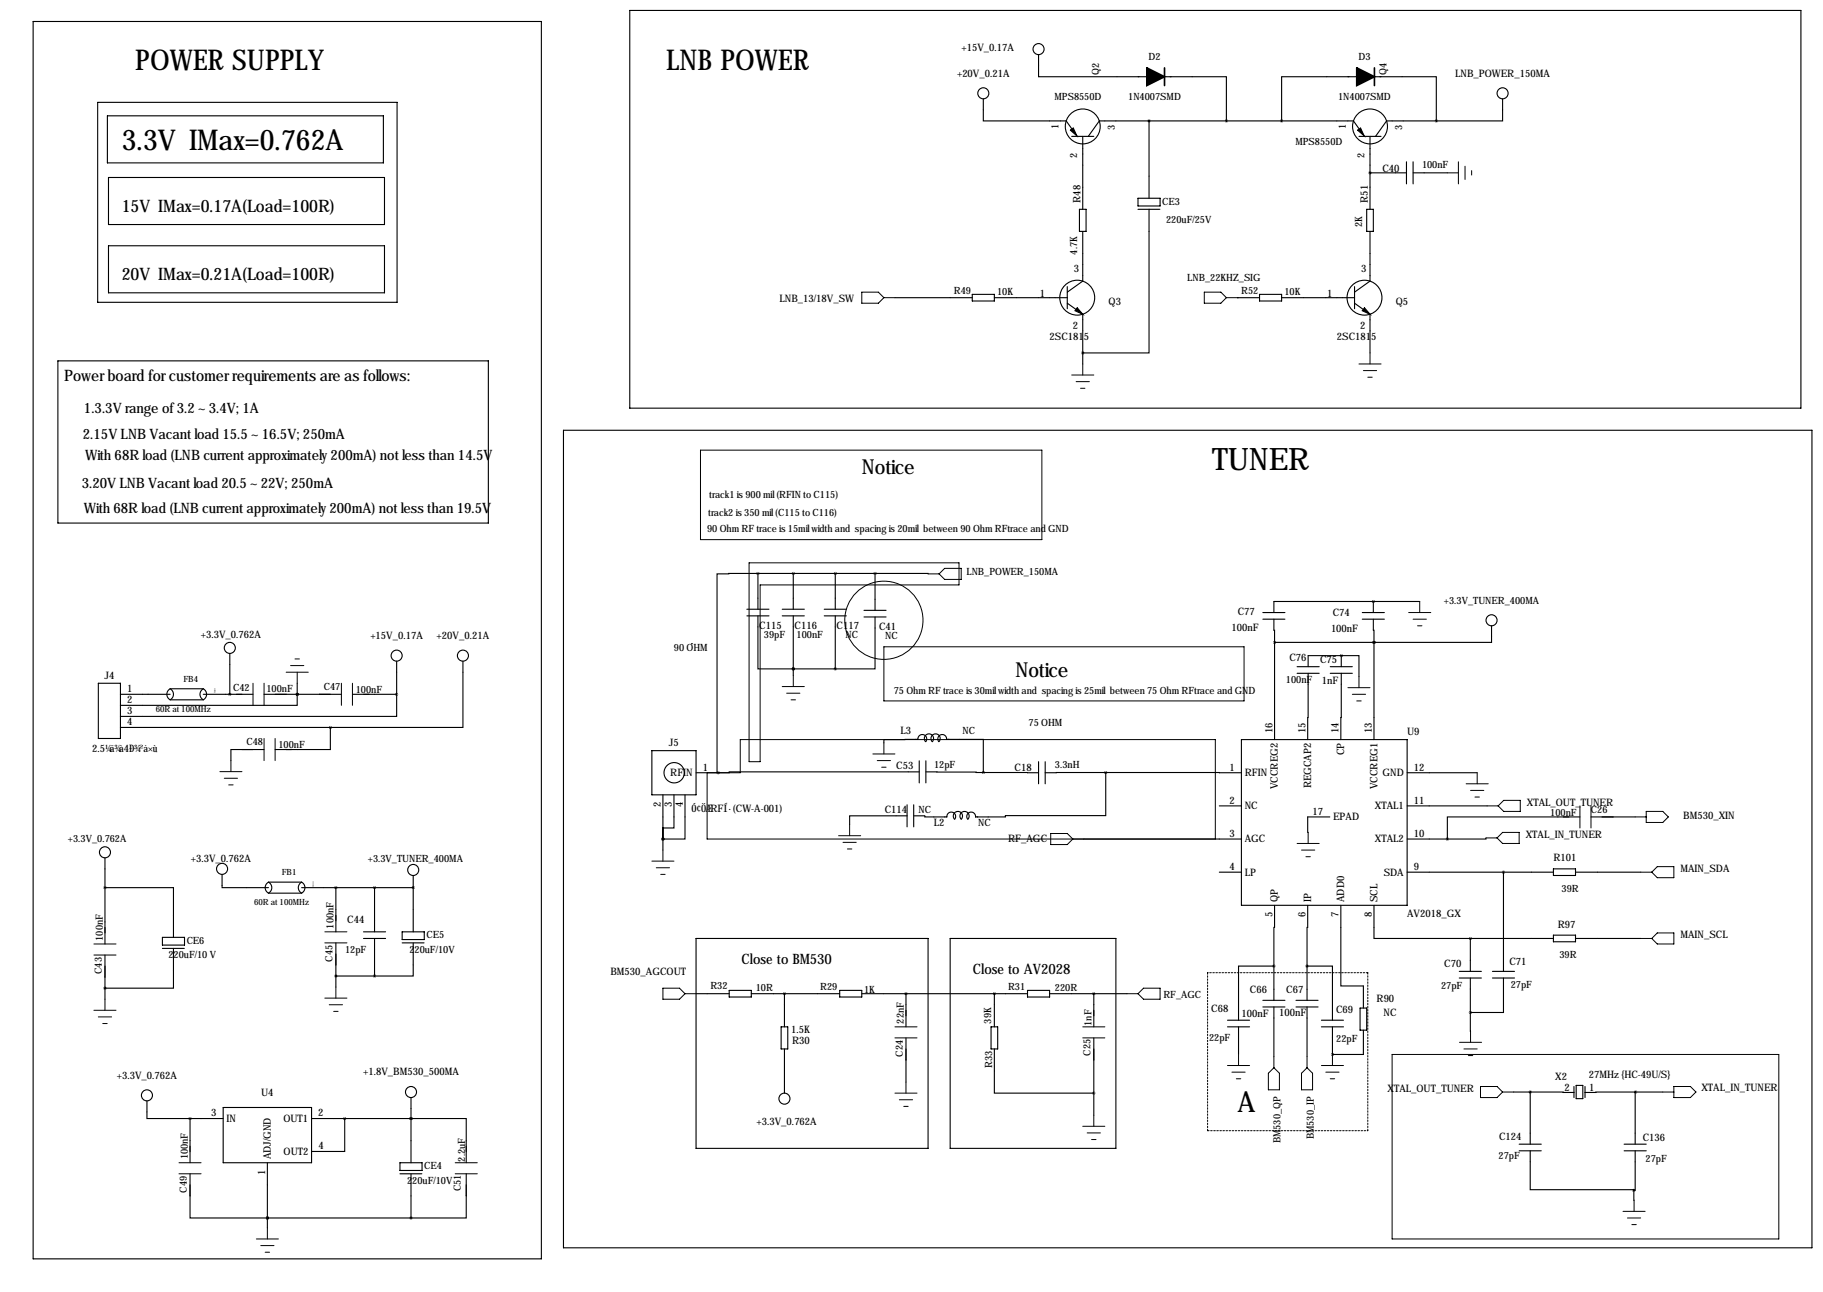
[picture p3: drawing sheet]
<svg xmlns="http://www.w3.org/2000/svg" width="419mm" height="297mm" viewBox="0 0 419 297" stroke-linecap="round" stroke-linejoin="round" font-family="sans-serif">
<g fill="none" stroke="#000" stroke-width=".25">
<path d="M7.6 4.9h116.9v284.5h-116.9zM144.8 2.4h269.2v91.4h-269.2zM238.8 12.6v5h24.9M267.7 17.6h14.2v10.2M311.9 17.6h-17.3v10.2M316 17.6h14.2v10.2M22.5 23.5h68.8v46h-68.8zM24.7 26.6h63.4v10.9h-63.4zM226.1 22.7v5.1h19l2.5 3.6M246.4 31.4h5.1M248.9 31.4v16.7M250.2 31.4l2.5-3.6h58.4l2.6 3.6"/>
<path d="M264.2 27.8v17.8M312.4 31.4h5.1M315 31.4v16.7M315 39.7h8.3M323.3 37.2v5.1M324.9 37.2v5.1M330.2 27.8h-11.4l-2.6 3.6M332.7 39.7h-7.8M345.4 22.7v5.1h-15.2M24.9 40.8h63.5v10.8h-63.5zM24.9 56.5h63.5v10.8h-63.5zM248.2 48.1h1.5v5.1h-1.5z"/>
<path d="M248.9 53.2v11.4l-3.5 2.6M261.6 45.6h5.1v1.8h-5.1zM261.6 48.1h5M264.2 48.1v33h-15.3M314.2 48.1h1.5v5.1h-1.5zM315 53.2v11.4l-3.6 2.6M205.7 68.4h17.8M223.5 67.7h5.1v1.5h-5.1zM228.6 68.4h16.8M245.4 69.7l3.5 2.5v11.5M245.4 65.9v5.1M284.5 68.4h.1"/>
<path d="M284.5 68.4h5.1M289.6 67.7h5v1.5h-5zM294.6 68.4h16.8M311.4 65.9v5.1M311.4 69.7l3.6 2.5v8.9M13.3 83h99v37.3h-99zM129.5 98.9h287.1v188h-287.1zM174.2 131.8l-9.4 .1v45.8h.3M174.2 131.8v8.3M174.2 131.8h27M182.4 131.8v8.3M192 131.8v8.3"/>
<path d="M201.2 131.8v8.5M201.2 131.8l12.2 .1M315.7 138.3h.1M315.7 138.3v2.5M326.4 138.3h-33.5v2.5M22.6 157.1h5.1v12.7h-5.1zM27.7 159.6h11.4M39.1 158.4h7.6M39.1 158.4a1.42 1.42 0 0 0 0 2.5M39.1 158.4a1.42 1.42 0 0 1 0 2.5h7.6M46.7 159.6h11.5M46.7 158.4a1.42 1.42 0 0 0 0 2.5"/>
<path d="M46.7 158.4a1.42 1.42 0 0 1 0 2.5M52.8 150.2v9.4M60.7 159.6h17.8M68.3 159.6v2.6h-40.6M68.3 159.6h.1M68.3 157.1v2.5M91.2 159.6v5.1h-63.5M91.2 159.6h-10.2M91.2 152v7.6M106.4 152v15.2h-30.5M159 148h.1M171.7 140.1h5.1"/>
<path d="M171.7 141.6h5.1M174.2 141.6v12.2h8.2M179.8 140.1h5.1M179.8 141.6h5.1M182.4 153.8h.1M182.4 153.8h9.6M182.4 141.6v13.7M189.5 140.1h5.1M189.5 141.6h5.1M192 141.6v12.2M198.6 140.3h5.1M198.6 141.8h5.1"/>
<path d="M201.2 141.8v12h-9.2M290.3 140.8h5.1M290.3 142.4h5.1M292.9 142.4l.1 5.3M293 147.7v22.3M293 147.7h22.9M298.2 154.8h5.1M298.2 153.3h5.1M300.7 154.8l-.1 15.2M305.8 154.8h5.1M305.8 153.3h5.1M308.4 150.7h.1"/>
<path d="M308.4 150.7h4v4.9M308.4 150.7h-7.7v2.6M308.4 154.8l-.1 15.2M308.4 150.7v2.6M313.2 140.8h5.1M313.2 142.4h5.1M315.7 142.4l.2 5.3M315.9 147.7h.1M315.9 147.7v22.3M342.9 143.9v3.8h-27M27.7 167.2h48.2M60.7 172.3h-7.6v2.6"/>
<path d="M75.9 167.2v5.1h-12.7M149.9 172.6h10.1v10.1h-10.1zM160 177.7h5.1M165.1 177.7h.1M211.3 174.9v5.1M211.3 177.5h-43.7v.2h-2.5M212.8 170.5a1.07 1.07 0 0 1 0-1.5 1.07 1.07 0 0 1 1.5 0 1.07 1.07 0 0 1 0 1.5 1.06 1.06 0 0 1 .1-1.5 1.06 1.06 0 0 1 1.5 0 1.06 1.06 0 0 1 0 1.5M212.8 170.5a1.02 1.02 0 0 0-.5-1.6 1.02 1.02 0 0 0-1.3 1.1h-7.8v.8M212.9 174.9v5.1M212.9 177.5l13.2 .1M217.6 170a1.02 1.02 0 0 0-1.3-1.1 1.02 1.02 0 0 0-.5 1.6M217.6 170h8.5v7.6"/>
<path d="M226.1 177.6l12.7 .1M238.8 175.1v5.1M240.3 175.1v5.1M254.2 177.6v9.9h-23.1v.3h-6.8a1.02 1.02 0 0 0-1.3-1.1 1.02 1.02 0 0 0-.5 1.6M254.2 177.6l-13.9 .1M254.2 177.6l31.2 .1M285.4 170h38.1v38.1h-38.1zM339.6 177.7h-16.1M24.1 197.2v19.8M152.4 192.9h.1M152.4 182.7v12.7M154.9 182.7v7.7h-2.5v2.5"/>
<path d="M157.5 182.7v10.2h-5.1M208.5 187.6h-13.2v2M208.5 185v5.1M210.1 185v5.1M210.1 187.6h2.5v.2h5.1M217.7 187.8a1.02 1.02 0 0 1 1.3-1.1 1.02 1.02 0 0 1 .5 1.6M219.4 188.3a1.07 1.07 0 0 1 .1-1.4 1.07 1.07 0 0 1 1.5 0 1.07 1.07 0 0 1 0 1.4 1.06 1.06 0 0 1 0-1.4 1.06 1.06 0 0 1 1.5 0 1.06 1.06 0 0 1 0 1.4M280.3 185.3h5.1M285.4 192.9h-36.2M305.7 187.8h-5.1l.1 3.6M323.5 192.9h9.2M341.6 192.6v.3h-8.9"/>
<path d="M341.9 185.3h-18.4M357.1 199.8h5.1v1.5h-5.1zM363.2 187.8h-30.5v5.1M365.8 187.8h10.1M24.1 204.1h15.8v11.4M24.1 219.6v10.1M37.3 215.5h5.1v1.8h-5.1zM37.3 218h5.1M39.9 218v9.2h-15.8M51.1 201v3.1h10.6M61.7 202.8h7.6M61.7 205.3h7.6"/>
<path d="M61.7 202.8a1.42 1.42 0 0 0 0 2.5M61.7 202.8a1.42 1.42 0 0 1 0 2.5M69 203l.3-.2a1.43 1.43 0 0 1 0 2.5 1.43 1.43 0 0 1-.3-2.3zM77.2 204.1v10.1M77.2 216.8v10.1M83.6 215.8h5M83.6 214.2h5M86.1 204.1v10.1M86.1 215.8v8.6M92.5 216.8h5M92.5 214.2h5v1.8h-5zM95 216.8v7.6h-8.9"/>
<path d="M95 201.3v12.9M95 204.1h-25.7M160 215.8h53.4v48.2h-53.4zM218.4 215.8h38.1v48.2h-38.1zM280.3 200.5h5.1M293 208.1l-.1 14M300.6 208.1l-.1 14M308.3 208.1v18.6h5.1v5.1M315.9 208.1v7.7h22.1M323.5 200.5h33.6M338 215.8h19.1M338 215.8v7.5"/>
<path d="M345.6 200.5v22.8M357.1 215h5.1v1.5h-5.1zM377.2 215.8h-15M377.2 200.5h-15M77.2 224.4h8.9M160 228.5h7.6M167.6 227.7h5.1v1.5h-5.1zM172.7 228.5h20.3M179.6 236.1h1.5v5.1h-1.5zM180.3 228.5v7.6M193 227.7h5.1v1.5h-5.1zM198.1 228.5h38.1"/>
<path d="M208.3 228.5v7.6M208.3 238.6v10.2M227.8 236.1h1.6v5.1h-1.6zM228.6 228.5v7.6M236.2 227.7h5.1v1.5h-5.1zM251.5 228.5v7.6M251.5 238.6v17.8M259.1 228.5h-17.8M282.2 236.1h5.1M282.2 234.6h5.1M284.7 236.1v6.3M290.3 230h5.1"/>
<path d="M290.3 231.5h5.1M292.9 231.5v11.4M292.9 222.1h-8.2v12.5M292.9 222.1v7.9M297.9 230h5.1M297.9 231.5h5.1M300.5 222.1h5.8v12.5M300.5 222.1v7.9M300.5 231.5v11.4M303.8 236.1h5.1M303.8 234.6h5.1M306.3 236.1v6.3"/>
<path d="M312.7 231.8h1.5v5h-1.5zM313.4 236.8v5.6h-7.1M335.5 223.3h5.1M335.5 224.9h5.1M338 232.8l.1 4.3M338 224.9v7.9M343.1 223.3h5.1M343.1 224.9h5.1M345.6 224.9v7.9h-7.6M33.8 253.1v4.1h9.9M43.7 257.2h7.6M43.7 257.2v10.1"/>
<path d="M51.3 254.6h20.3v12.7h-20.3zM79.2 257.2v7.5h-7.5M94.5 257.2h.1M94.5 257.2h12.7v10.1M94.5 257.2h-22.9M94.5 252.3v15M180.3 241.2v10.1M228.6 241.2v10.1h22.9M306.3 242.4h.1M348 251.1h3.8M351.8 251.1l10.1 .1M351.8 251.1v12"/>
<path d="M361.8 249.8v2.5M362.4 249.5h1.5v3.1h-1.5zM364.4 249.8v2.5M376 251.1l-11.7 .1M376 251.1l-.1 12M376 251.1h6.3M43.7 269.9v10.1h17.8M61.5 267.3v15M91.9 269.9h5.1M91.9 267.3h5.1v1.8h-5.1zM94.5 269.9v10.1M107.2 269.9v10.1h-12.7"/>
<path d="M349.2 263.1h5.1M349.2 264.6h5.1M351.8 264.6v8.9h23.8v.2M373.4 263.1h5.1M373.4 264.6h5.1M375.6 273.7l.1 2.3M375.9 264.6v9.1h-.3M61.5 280h.1M61.5 280h33"/>
<circle cx="238.8" cy="11.3" r="1.27"/>
<circle cx="226.1" cy="21.4" r="1.27"/>
<circle cx="248.9" cy="29.1" r="4"/>
<circle cx="315" cy="29.1" r="4"/>
<circle cx="345.4" cy="21.4" r="1.27"/>
<circle cx="247.6" cy="68.4" r="4"/>
<circle cx="313.7" cy="68.4" r="4"/>
<circle cx="52.8" cy="149" r="1.27"/>
<circle cx="91.2" cy="150.7" r="1.27"/>
<circle cx="106.4" cy="150.7" r="1.27"/>
<circle cx="342.9" cy="142.6" r="1.27"/>
<circle cx="155" cy="177.7" r="2.34"/>
<circle cx="24.1" cy="195.9" r="1.27"/>
<circle cx="51.1" cy="199.8" r="1.27"/>
<circle cx="95" cy="200" r="1.27"/>
<circle cx="33.8" cy="251.8" r="1.27"/>
<circle cx="94.5" cy="251.1" r="1.27"/>
<circle cx="180.3" cy="252.6" r="1.27"/>
</g>
<g fill="none" stroke="#000" stroke-width=".23">
<path d="M332.7 39.7h2.6M335.3 37.2v5.1M336.8 38.2v3.1M338.3 39.2v1M198.1 67.2h3.8l1.3 1.2-1.3 1.3h-3.8zM203.2 68.4h2.5M276.9 67.2h3.8l1.2 1.2-1.2 1.3h-3.8zM281.9 68.4h2.6M246.4 86.2h5.1M247.4 87.7h3M248.4 89.3h1M248.9 83.7v2.5"/>
<path d="M312.4 83.7h5.1M313.4 85.2h3.1M314.5 86.7h1M315 81.1v2.6M161 103.5h78.5v20.6h-78.5zM172.2 129.4h48.3v5.1h-45.7v40.6h-2.6zM213.4 131.9h2.5M215.9 131.9l1.3-1.2h3.8v2.5h-3.8zM326.4 138.3v2.5M58.2 157.1v5.1M60.7 157.1v5.1M65.8 154.5h5.1"/>
<path d="M66.8 153h3.1M67.8 151.5h1M68.3 154.5v2.6M78.5 157.1v5.1M81 157.1v5.1M179.8 157.8h5.1M180.8 159.4h3.1M182.4 155.3v2.5M203.2 148.7h82.8v12.4h-82.8zM309.9 158.1h5.1M310.9 159.6h3M312.4 155.6v2.5"/>
<path d="M323.8 140.8h5.1M324.9 142.4h3M325.9 143.9h1M50.5 177.4h5.1M51.6 178.9h3M53.1 174.9v2.5M60.7 169.8v5.1M63.2 169.8v5.1M162.6 177.7h7.6v-7.7h109.2v22.9h-116.8zM181.9 160.9h1M200.7 173.3h5M201.7 174.9h3"/>
<path d="M202.7 176.4h1M203.2 170.8v2.5M311.9 161.1h1M339.6 177.7v2.5M52.6 180.5h1M149.9 198h5M150.9 199.5h3M152.4 195.4v2.6M192.8 192.1h5.1M193.8 193.7h3M194.8 195.2h1M195.3 189.6v2.5"/>
<path d="M241.6 191.6h3.8l1.2 1.3-1.2 1.3h-3.8zM298.2 193.9h5.1M299.2 195.4h3.1M300.2 197h1M300.7 191.4v2.5M337.1 180.2h5M338.1 181.7h3M339.1 183.2h1M341.6 192.6h2.6M341.9 185.3h2.5M344.2 192.6l1.2-1.2h3.9v2.5h-3.9zM344.4 185.3l1.3-1.3h3.8v2.5h-3.8z"/>
<path d="M363.2 185.3v5.1M365.8 185.3v5.1M375.9 187.8h2.6M378.5 186.5h3.8l1.2 1.3-1.2 1.3h-3.8zM21.6 217h5.1M21.6 219.6h5.1M74.7 214.2h5.1M74.7 216.8h5.1M151.9 201h1M377.2 200.5h2.5M377.2 215.8h2.5M379.7 215.8l1.3-1.3h3.8v2.5h-3.8z"/>
<path d="M379.7 200.5l1.3-1.3h3.8v2.6h-3.8zM21.6 232.3h5.1M22.6 233.8h3.1M23.6 235.3h1M24.1 229.7v2.6M74.7 229.5h5.1M75.7 231h3M76.7 232.5h1M77.2 226.9v2.6M152.4 227.2h3.8l1.3 1.3-1.3 1.2h-3.8zM157.5 228.5h2.5M205.7 236.1h5.1"/>
<path d="M205.7 238.6h5.1M248.9 236.1h5.1M248.9 238.6h5.1M259.1 228.5h2.5M261.6 228.5l1.3-1.3h3.8v2.5h-3.8zM335.5 239.6h5.1M338.1 237.1v2.5M205.7 251.3h5.1M206.8 252.8h3M207.8 254.4h1M208.3 248.8v2.5M248.9 258.9h5.1"/>
<path d="M251.5 256.4v2.5M282.2 245h5.1M283.2 246.5h3.1M284.2 248h1M284.7 242.4v2.6M292.9 242.9v2.6M292.9 245.5l1.2 1.2v3.9h-2.5v-3.9zM300.5 245.5l1.3 1.2v3.9h-2.6v-3.9zM300.5 242.9v2.6M303.8 245h5.1M304.8 246.5h3M305.8 248h1"/>
<path d="M306.3 242.4v2.6M320 242.4h88.9v42.4h-88.9zM336.5 241.2h3.1M337.6 242.7h1M340.4 249.8h3.8l1.2 1.3-1.2 1.2h-3.8zM345.4 251.1h2.6M382.3 251.1h2.5M384.8 249.8h3.8l1.3 1.3-1.3 1.2h-3.8zM41.1 267.3h5.1M41.1 269.9h5.1M104.6 267.3h5.1M104.6 269.9h5.1"/>
<path d="M249.9 260.5h3.1M251 262h1M373.1 278.5h5.1M375.7 276v2.5M58.9 284.8h5.1M59.9 286.4h3.1M61 287.9h1M61.5 282.3v2.5M374.1 280h3.1M375.2 281.5h1"/>
<circle cx="203.2" cy="142.6" r="9"/>
</g>
<path d="M277.6 223.6v36.4M314.5 223.6h-36.9M277.6 260h36.9M314.5 260v-36.4" fill="none" stroke="#000" stroke-width=".23" stroke-dasharray=".4 .4"/>
<path d="M263.7 15.6l4 2-4 2.1zM311.9 15.6l4.1 2-4.1 2.1z" fill="#000" stroke="#000" stroke-width=".38"/>
<path d="M267.7 15.6v4.1M316 15.6v4.1" fill="none" stroke="#000" stroke-width=".38"/>
<path d="M246.1 29.9l.6-.5 .8 1.8zM312.1 29.9l.7-.5 .8 1.8zM247.6 70.8l1.3 1.4-1.8-.8zM313.7 70.8l1.3 1.4-1.8-.8z" fill="#000" stroke="#000" stroke-width=".25"/>
<path d="M180.3 228.5a.05 .05 0 0 0 .1 0 .05 .05 0 0 0-.1 0zM251.4 251.3a.05 .05 0 0 0 .1 0 .05 .05 0 0 0-.1 0zM251.4 228.5a.05 .05 0 0 0 .1 0 .05 .05 0 0 0-.1 0zM75.9 167.2a.05 .05 0 0 0 .1 0 .05 .05 0 0 0-.1 0zM281.9 27.8a.05 .05 0 0 0 .1 0 .05 .05 0 0 0-.1 0zM294.6 27.8a.05 .05 0 0 0 .1 0 .05 .05 0 0 0-.1 0zM61.4 280a.05 .05 0 0 0 .1 0 .05 .05 0 0 0-.1 0zM79.2 257.2a.05 .05 0 0 0 .1 0 .05 .05 0 0 0-.1 0zM61.4 280a.05 .05 0 0 0 .1 0 .05 .05 0 0 0-.1 0zM24.1 227.2a.05 .05 0 0 0 .1 0 .05 .05 0 0 0-.1 0zM264.1 27.8a.05 .05 0 0 0 .1 0 .05 .05 0 0 0-.1 0zM292.8 222.1a.05 .05 0 0 0 .1 0 .05 .05 0 0 0-.1 0zM345.6 200.5a.05 .05 0 0 0 .1 0 .05 .05 0 0 0-.1 0zM308.3 150.7a.05 .05 0 0 0 .1 0 .05 .05 0 0 0-.1 0zM182.3 131.8a.05 .05 0 0 0 .1 0 .05 .05 0 0 0-.1 0zM182.3 153.8a.05 .05 0 0 0 .1 0 .05 .05 0 0 0-.1 0zM182.3 153.8a.05 .05 0 0 0 .1 0 .05 .05 0 0 0-.1 0zM174.2 131.8a.05 .05 0 0 0 .1 0 .05 .05 0 0 0-.1 0zM332.7 192.9a.05 .05 0 0 0 .1 0 .05 .05 0 0 0-.1 0zM226 177.6a.05 .05 0 0 0 .1 0 .05 .05 0 0 0-.1 0zM52.8 159.6a.05 .05 0 0 0 .1 0 .05 .05 0 0 0-.1 0zM24.1 204.1a.05 .05 0 0 0 .1 0 .05 .05 0 0 0-.1 0zM314.9 39.7a.05 .05 0 0 0 .1 0 .05 .05 0 0 0-.1 0zM201.1 131.8a.05 .05 0 0 0 .1 0 .05 .05 0 0 0-.1 0z" fill="#000" stroke="#000" stroke-width=".63"/>
<text font-size="7.1" x="278.6" y="108.1">TUNER</text>
<g font-size="6.6">
<text x="31.1" y="16.1">POWER SUPPLY</text>
<text x="153.2" y="16.1">LNB POWER</text>
<text x="28" y="34.6">3.3V IMax=0.762A</text>
<text x="284.5" y="255.6">A</text>
</g>
<g font-size="4.7">
<text x="198.1" y="109.1">Notice</text>
<text x="233.4" y="155.6">Notice</text>
</g>
<g font-size="4">
<text x="28" y="48.8">15V IMax=0.17A(Load=100R)</text>
<text x="28" y="64.5">20V IMax=0.21A(Load=100R)</text>
</g>
<text font-size="3.6" x="14.7" y="87.5">Power board for customer requirements are as follows:</text>
<g font-size="3.3">
<text x="19.3" y="94.9">1.3.3V range of 3.2 ~ 3.4V; 1A</text>
<text x="19" y="101">2.15V LNB Vacant load 15.5 ~ 16.5V; 250mA</text>
<text x="19.6" y="105.8">With 68R load (LNB current approximately 200mA) not less than 14.5V</text>
<text x="18.8" y="112.1">3.20V LNB Vacant load 20.5 ~ 22V; 250mA</text>
<text x="19.3" y="118">With 68R load (LNB current approximately 200mA) not less than 19.5V</text>
<text x="170.5" y="221.6">Close to BM530</text>
<text x="223.7" y="223.9">Close to AV2028</text>
</g>
<g font-size="2.4">
<text x="221" y="11.8">+15V_0.17A</text>
<text x="220" y="17.6">+20V_0.21A</text>
<text x="334.6" y="17.6">LNB_POWER_150MA</text>
<text x="317.8" y="39.4">C40</text>
<text x="248.4" y="46.6" transform="rotate(-90 248.4 46.6)">R48</text>
<text x="314.5" y="46.6" transform="rotate(-90 314.5 46.6)">R51</text>
<text x="246.9" y="62.6">3</text>
<text x="312.9" y="62.6">3</text>
<text x="179.2" y="69.5">LNB_13/18V_SW</text>
<text x="239.1" y="68.2">1</text>
<text x="254.9" y="70">Q3</text>
<text x="305.1" y="68.2">1</text>
<text x="320.9" y="70">Q5</text>
<text x="246.6" y="75.6">2</text>
<text x="312.7" y="75.6">2</text>
<text x="241.3" y="78.1">2SC1815</text>
<text x="307.3" y="78.1">2SC1815</text>
<text x="284.5" y="141.4">C77</text>
<text x="306.4" y="141.6">C74</text>
<text x="46.2" y="146.7">+3.3V_0.762A</text>
<text x="85.1" y="146.9">+15V_0.17A</text>
<text x="100.4" y="146.9">+20V_0.21A</text>
<text x="174.6" y="144.5">C115</text>
<text x="182.7" y="144.5">C116</text>
<text x="192.3" y="144.5">C117</text>
<text x="202.1" y="144.8">C41</text>
<text x="283.1" y="145.1">100nF</text>
<text x="306" y="145.2">100nF</text>
<text x="296.4" y="152">C76</text>
<text x="303.5" y="152.4">C75</text>
<text x="24" y="156.1">J4</text>
<text x="29.2" y="159.1">1</text>
<text x="29.2" y="161.7">2</text>
<text x="303.9" y="157.3">1nF</text>
<text x="29.2" y="164.2">3</text>
<text x="29.2" y="166.7">4</text>
<text x="21.2" y="172.9">2.5¼ä¾à4Ð¾²å×ù</text>
<text x="153.8" y="171.6">J5</text>
<text x="207.1" y="168.8">L3</text>
<text x="292.5" y="168.5" transform="rotate(-90 292.5 168.5)">16</text>
<text x="300.1" y="168.5" transform="rotate(-90 300.1 168.5)">15</text>
<text x="307.7" y="168.5" transform="rotate(-90 307.7 168.5)">14</text>
<text x="309" y="173.7" transform="rotate(-90 309 173.7)">CP</text>
<text x="315.4" y="168.5" transform="rotate(-90 315.4 168.5)">13</text>
<text x="323.5" y="169">U9</text>
<text x="154.1" y="178.4">RFIN</text>
<text x="161.5" y="177.2">1</text>
<text x="206.1" y="176.9">C53</text>
<text x="233.2" y="177.4">C18</text>
<text x="282.6" y="177.2">1</text>
<text x="286.2" y="178.4">RFIN</text>
<text x="317.8" y="178.4">GND</text>
<text x="325" y="177.2">12</text>
<text x="151.9" y="185.5" transform="rotate(-90 151.9 185.5)">2</text>
<text x="154.4" y="185.5" transform="rotate(-90 154.4 185.5)">3</text>
<text x="157" y="185.5" transform="rotate(-90 157 185.5)">4</text>
<text x="282.6" y="184.8">2</text>
<text x="293.8" y="181.4" transform="rotate(-90 293.8 181.4)">VCCREG2</text>
<text x="301.4" y="181.3" transform="rotate(-90 301.4 181.3)">REGCAP2</text>
<text x="316.7" y="181.4" transform="rotate(-90 316.7 181.4)">VCCREG1</text>
<text x="325" y="184.8">11</text>
<text x="351" y="185.3">XTAL_OUT_TUNER</text>
<text x="159" y="186.6">Ó¢ÖÆRFÍ·(CW-A-001)</text>
<text x="203.4" y="186.9">C114</text>
<text x="214.7" y="189.9">L2</text>
<text x="286.2" y="186.1">NC</text>
<text x="301.7" y="187.3">17</text>
<text x="306.5" y="188.6">EPAD</text>
<text x="316.1" y="186.1">XTAL1</text>
<text x="387" y="188.4">BM530_XIN</text>
<text x="231.8" y="193.6">RF_AGC</text>
<text x="282.6" y="192.4">3</text>
<text x="286.2" y="193.7">AGC</text>
<text x="316.1" y="193.7">XTAL2</text>
<text x="325" y="192.4">10</text>
<text x="350.8" y="192.6">XTAL_IN_TUNER</text>
<text x="43.9" y="198.2">+3.3V_0.762A</text>
<text x="282.6" y="200">4</text>
<text x="286.2" y="201.3">LP</text>
<text x="318.1" y="201.3">SDA</text>
<text x="325" y="200">9</text>
<text x="357.2" y="198">R101</text>
<text x="386.3" y="200.5">MAIN_SDA</text>
<text x="293.8" y="207.4" transform="rotate(-90 293.8 207.4)">QP</text>
<text x="301.4" y="207.4" transform="rotate(-90 301.4 207.4)">IP</text>
<text x="309" y="207.4" transform="rotate(-90 309 207.4)">ADD0</text>
<text x="316.7" y="207.4" transform="rotate(-90 316.7 207.4)">SCL</text>
<text x="79.8" y="212.3">C44</text>
<text x="292.5" y="210.9" transform="rotate(-90 292.5 210.9)">5</text>
<text x="300.1" y="210.9" transform="rotate(-90 300.1 210.9)">6</text>
<text x="307.7" y="210.9" transform="rotate(-90 307.7 210.9)">7</text>
<text x="315.4" y="210.9" transform="rotate(-90 315.4 210.9)">8</text>
<text x="323.5" y="210.7">AV2018_GX</text>
<text x="358.1" y="213.3">R97</text>
<text x="386.3" y="215.8">MAIN_SCL</text>
<text x="347" y="221.9">C71</text>
<text x="140.3" y="224.1">BM530_AGCOUT</text>
<text x="332" y="222.4">C70</text>
<text x="278.4" y="232.6">C68</text>
<text x="285.4" y="233.8">100nF</text>
<text x="287.3" y="228.2">C66</text>
<text x="294.1" y="233.6">100nF</text>
<text x="295.7" y="228.2">C67</text>
<text x="307.1" y="232.8">C69</text>
<text x="316.5" y="230.3">R90</text>
<text x="318.1" y="233.5">NC</text>
<text x="181.9" y="237.6">1.5K</text>
<text x="182.1" y="240.1">R30</text>
<text x="26.9" y="248">+3.3V_0.762A</text>
<text x="83.5" y="247.3">+1.8V_BM530_500MA</text>
<text x="319" y="251.1">XTAL_OUT_TUNER</text>
<text x="357.5" y="248.3">X2</text>
<text x="359.7" y="250.9">2</text>
<text x="365.3" y="247.8">27MHz {HC-49U/S}</text>
<text x="365.4" y="250.9">1</text>
<text x="391.2" y="250.8">XTAL_IN_TUNER</text>
<text x="48.6" y="256.7">3</text>
<text x="52.1" y="258">IN</text>
<text x="60" y="252.1">U4</text>
<text x="65.2" y="258">OUT1</text>
<text x="73.2" y="256.7">2</text>
<text x="173.9" y="258.7">+3.3V_0.762A</text>
<text x="344.6" y="262">C124</text>
<text x="377.7" y="262.2">C136</text>
<text x="62.3" y="266.6" transform="rotate(-90 62.3 266.6)">ADJ/GND</text>
<text x="65.2" y="265.5">OUT2</text>
<text x="73.2" y="264.2">4</text>
<text x="61" y="270.1" transform="rotate(-90 61 270.1)">1</text>
</g>
<g font-size="2.3">
<text x="252.7" y="17.2" transform="rotate(-90 252.7 17.2)">Q2</text>
<text x="264" y="13.8">D2</text>
<text x="312.3" y="13.8">D3</text>
<text x="318.8" y="17.2" transform="rotate(-90 318.8 17.2)">Q4</text>
<text x="242.4" y="23">MPS8550D</text>
<text x="259.4" y="23">1N4007SMD</text>
<text x="307.6" y="23">1N4007SMD</text>
<text x="243.3" y="29.6" transform="rotate(-90 243.3 29.6)">1</text>
<text x="256.3" y="29.8" transform="rotate(-90 256.3 29.8)">3</text>
<text x="309.4" y="29.6" transform="rotate(-90 309.4 29.6)">1</text>
<text x="322.3" y="29.8" transform="rotate(-90 322.3 29.8)">3</text>
<text x="297.8" y="33.4">MPS8550D</text>
<text x="247.6" y="36.4" transform="rotate(-90 247.6 36.4)">2</text>
<text x="313.7" y="36.4" transform="rotate(-90 313.7 36.4)">2</text>
<text x="326.9" y="38.7">100nF</text>
<text x="267.2" y="47.1">CE3</text>
<text x="268.1" y="51.2">220uF/25V</text>
<text x="313.2" y="52.2" transform="rotate(-90 313.2 52.2)">2K</text>
<text x="247.7" y="58.5" transform="rotate(-90 247.7 58.5)">4.7K</text>
<text x="272.9" y="64.6">LNB_22KHZ_SIG</text>
<text x="219.3" y="67.7">R49</text>
<text x="229.2" y="67.9">10K</text>
<text x="285.4" y="67.7">R52</text>
<text x="295.3" y="67.9">10K</text>
<text x="162.8" y="118.7">track2 is 350 mil (C115 to C116)</text>
<text x="163.1" y="114.4">track1 is 900 mil (RFIN to C115)</text>
<text x="162.6" y="122.3">90 Ohm RF trace is 15mil width and spacing is 20mil between 90 Ohm RFtrace and GND</text>
<text x="222.2" y="132.2">LNB_POWER_150MA</text>
<text x="332" y="138.8">+3.3V_TUNER_400MA</text>
<text x="154.9" y="149.7">90 OHM</text>
<text x="175.6" y="146.7">39pF</text>
<text x="183.2" y="146.7">100nF</text>
<text x="194.4" y="146.7">NC</text>
<text x="203.5" y="146.9">NC</text>
<text x="53.6" y="158.9">C42</text>
<text x="61.2" y="159.1">100nF</text>
<text x="74.4" y="158.6">C47</text>
<text x="81.8" y="159.4">100nF</text>
<text x="205.5" y="159.6">75 Ohm RF trace is 30mil width and spacing is 25mil between 75 Ohm RFtrace and GND</text>
<text x="295.6" y="157">100nF</text>
<text x="236.5" y="167">75 OHM</text>
<text x="56.6" y="171.3">C48</text>
<text x="64" y="172.1">100nF</text>
<text x="221.3" y="168.8">NC</text>
<text x="214.7" y="176.7">12pF</text>
<text x="242.5" y="176.6">3.3nH</text>
<text x="211.1" y="186.8">NC</text>
<text x="224.9" y="189.9">NC</text>
<text x="356.4" y="187.6">100nF</text>
<text x="365.7" y="186.8">C26</text>
<text x="15.6" y="193.7">+3.3V_0.762A</text>
<text x="84.6" y="198.2">+3.3V_TUNER_400MA</text>
<text x="359" y="205.1">39R</text>
<text x="76.7" y="213.5" transform="rotate(-90 76.7 213.5)">100nF</text>
<text x="98" y="215.8">CE5</text>
<text x="23.6" y="216.3" transform="rotate(-90 23.6 216.3)">100nF</text>
<text x="38.7" y="220.3">220uF/10 V</text>
<text x="42.9" y="217">CE6</text>
<text x="76.5" y="221.1" transform="rotate(-90 76.5 221.1)">C45</text>
<text x="79.3" y="219.1">12pF</text>
<text x="94.1" y="219.1">220uF/10V</text>
<text x="358.5" y="220.3">39R</text>
<text x="23.4" y="223.9" transform="rotate(-90 23.4 223.9)">C43</text>
<text x="163.3" y="227.5">R32</text>
<text x="173.7" y="228">10R</text>
<text x="188.6" y="227.7">R29</text>
<text x="231.8" y="227.7">R31</text>
<text x="242.5" y="228">220R</text>
<text x="331.3" y="227.5">27pF</text>
<text x="347.3" y="227.2">27pF</text>
<text x="198.7" y="228.2">1K</text>
<text x="267.5" y="229.5">RF_AGC</text>
<text x="207.8" y="235.3" transform="rotate(-90 207.8 235.3)">22nF</text>
<text x="227.8" y="235.3" transform="rotate(-90 227.8 235.3)">39K</text>
<text x="251" y="235.8" transform="rotate(-90 251 235.8)">1nF</text>
<text x="278" y="239.4">22pF</text>
<text x="307.2" y="239.6">22pF</text>
<text x="207.5" y="242.9" transform="rotate(-90 207.5 242.9)">C24</text>
<text x="228.1" y="245.5" transform="rotate(-90 228.1 245.5)">R33</text>
<text x="250.7" y="242.7" transform="rotate(-90 250.7 242.7)">C25</text>
<text x="294.4" y="262.9" transform="rotate(-90 294.4 262.9)">BM530_QP</text>
<text x="302" y="262" transform="rotate(-90 302 262)">BM530_IP</text>
<text x="43.2" y="266.6" transform="rotate(-90 43.2 266.6)">100nF</text>
<text x="97.5" y="268.8">CE4</text>
<text x="106.9" y="267.1" transform="rotate(-90 106.9 267.1)">2.2uF</text>
<text x="344.5" y="266.6">27pF</text>
<text x="378.3" y="267.1">27pF</text>
<text x="42.9" y="274.2" transform="rotate(-90 42.9 274.2)">C49</text>
<text x="93.6" y="272.2">220uF/10V</text>
<text x="105.9" y="273.9" transform="rotate(-90 105.9 273.9)">C51</text>
</g>
<g font-size="2">
<text x="42.2" y="156.8">FB4</text>
<text x="35.8" y="163.7">60R at 100MHz</text>
<text x="64.8" y="201.3">FB1</text>
<text x="58.4" y="208.1">60R at 100MHz</text>
</g>
<g font-size=".4">
<text x="49.5" y="159.4" transform="rotate(-90 49.5 159.4)">FB0603</text>
<text x="72.1" y="203.8" transform="rotate(-90 72.1 203.8)">FB0603</text>
</g>
</svg>
